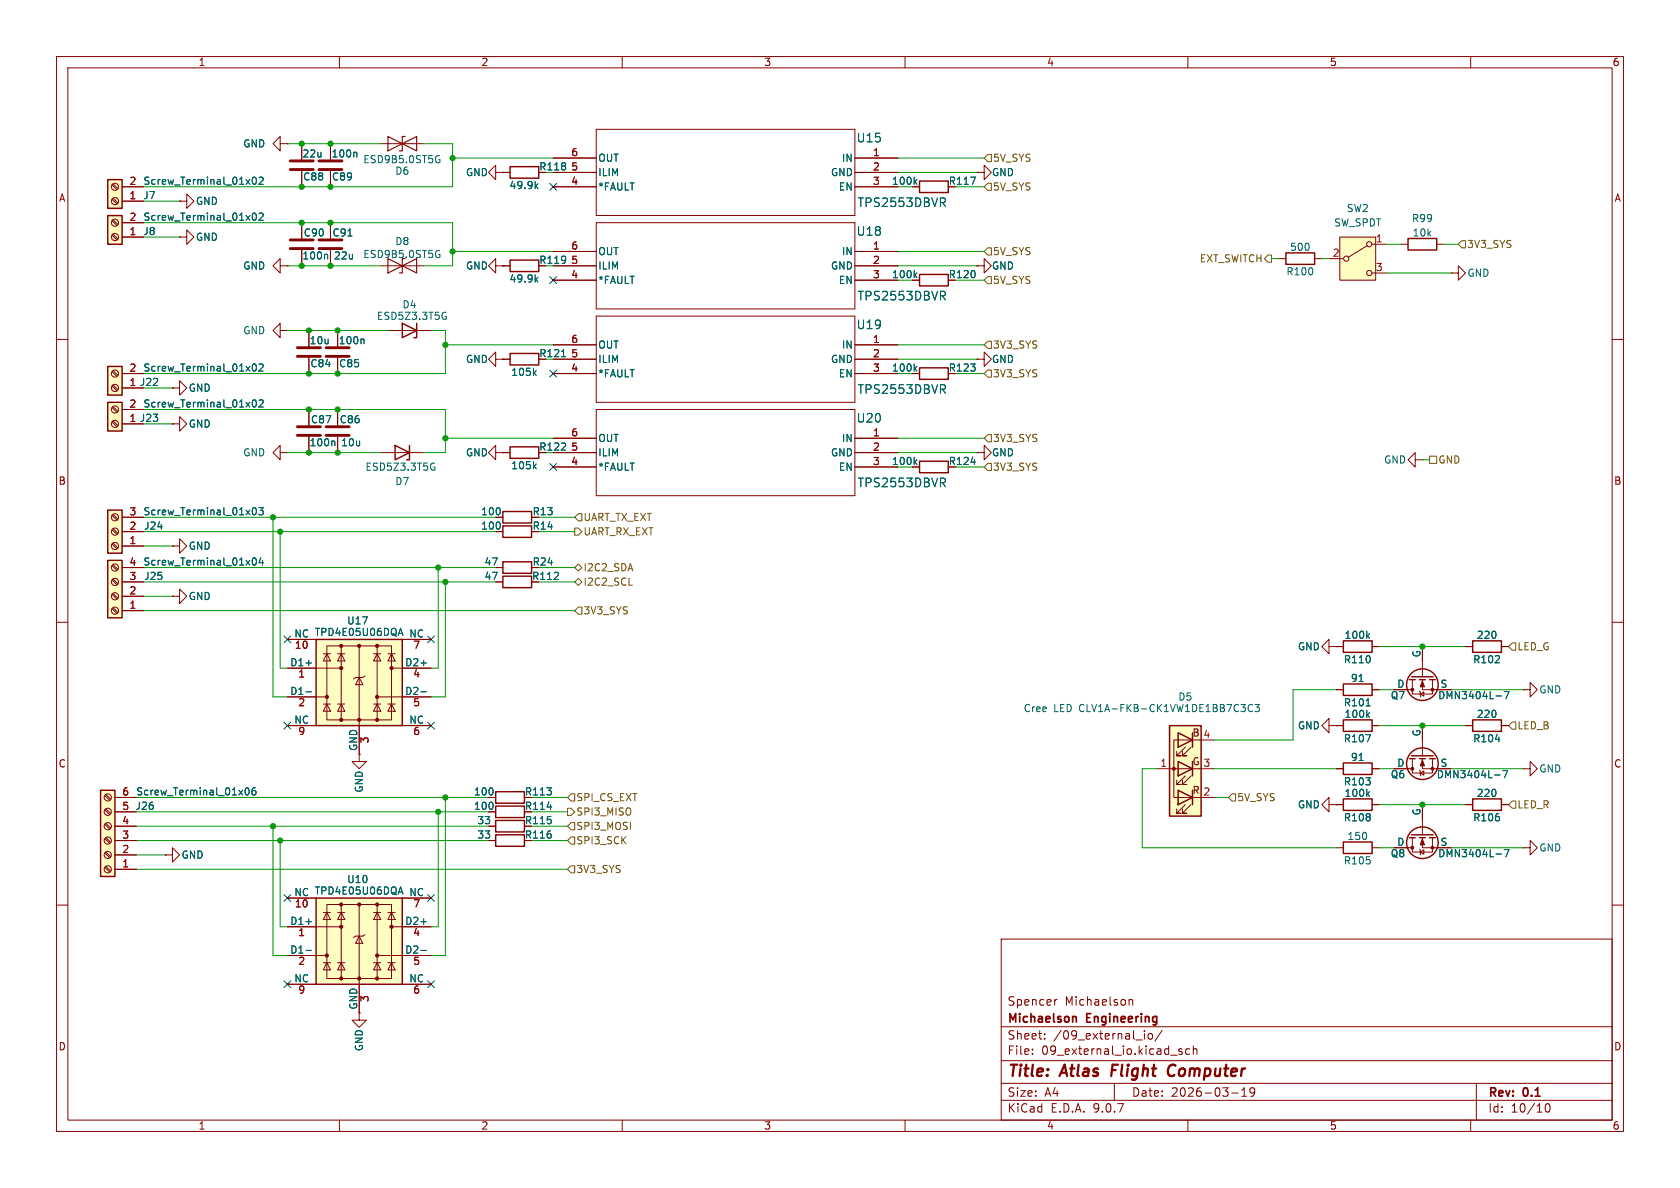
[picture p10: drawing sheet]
<svg xmlns="http://www.w3.org/2000/svg" width="297mm" height="210mm" viewBox="0 0 297 210" stroke-linecap="round" stroke-linejoin="round" font-family="sans-serif">
<g fill="none" stroke="#840000" stroke-width=".18">
<path d="M10 10h277v190h-277zM12 12h273v186h-273zM60 10v2M110 10v2M160 10v2M210 10v2M260 10v2M49.5 25.4v-1.3l-1.2 1.3 1.2 1.3v-1.3h1.3M50.8 25.4h.1M53.3 39.4v2.8M58.4 39.4v2.8M88.9 30.5h1.3"/>
<path d="M53.3 44.2v2.8M58.4 44.2v2.8M161.3 49.5h1.3M10 60h2M30.5 74.9h1.2v-1.2l1.3 1.2-1.3 1.3v-1.3M30.5 74.9h.1M30.5 68.6h1.2v-1.3l1.3 1.3-1.3 1.3v-1.3M30.5 68.6h.1M54.6 72.4v2.8M54.6 77.2v2.8M59.7 72.4v2.8M59.7 77.2v2.8"/>
<path d="M161.3 66h1.3M285 60h2M49.5 80v-1.3l-1.2 1.3 1.2 1.3v-1.3h1.3M50.8 80h.1M67.3 80h7.6M87.6 91.4h1.3M161.3 82.6h1.3M172.7 80h1.3v-1.3l1.3 1.3-1.3 1.3v-1.3M172.7 80h.1M10 110h2M87.6 102.9h1.3M87.6 100.3h1.3"/>
<path d="M285 110h2M10 160h2M177 166h108v32h-108zM186.9 176.7l-.3 .1-.1 .2M199.6 176.8l.2-.1 .4 .1v.9M199.6 176.7v1M285 160h2M60 198v2M110 198v2M160 198v2M177 194.5h108M177 191.5h108"/>
<path d="M177 187.5h108M177 181.5h108M182.5 186.3v.1M182.5 185.5v.1M184.7 183.6v.1M184.7 182.8v.1M197 191.5v3M200.8 183.8h1.2M202.3 182.7v1M203 182.8l.2-.1 .5 .1v.6l-.1 .2-.4 .1-.2-.1zM205.5 182.1l-1.3 2M209 185.5l-.4-.1-.2 .2 .1 .2 .5 .2v.3h-.6"/>
<path d="M210 198v2M210.3 185.5l-.4-.1-.3 .3v.4l.1 .2h.6M211 185.5l.2-.1 .3 .1 .1 .9M211 184.9v1.5M217.7 193.2h1.2M219.5 193.8h.9M219.5 192.7l.5-.4v1.5M221 192.4v.5l.1 .3h.4l.3-.3M221.7 192.4a.99 .99 0 0 1-.3 1.4h-.3M260 198v2M261 191.5v6.5M273.3 195.2l.2-.1a.81 .81 0 0 1 .6 .6 .81 .81 0 0 1-.3 .8l-.1 .1a.81 .81 0 0 1-.4-1.4z"/>
</g>
<path d="M196.7 188.2l-.3 2M207.5 188.2a1.13 1.13 0 0 0-1 .7 1.13 1.13 0 0 0 .2 1.2l.3 .1 .5-.1" fill="none" stroke="#840000" stroke-width=".4"/>
<path d="M189.8 179.7l.4 .1 .1 .1v.8" fill="none" stroke="#840000" stroke-width=".3"/>
<path d="M90.2 29.5h5v2h-5zM162.6 48.5h5v2h-5zM69.8 78.7l2.6 1.3-2.6 1.3zM72.4 78.7v2.6h-.5M162.6 65h5v2.1h-5zM88.9 99.3h5.1v2h-5.1zM88.9 90.4h5.1v2.1h-5.1zM162.6 81.5h5v2.1h-5zM88.9 101.9h5.1v2h-5.1z" fill="none" stroke="#840000" stroke-width=".25"/>
<g fill="none" stroke="#006464" stroke-width=".18">
<path d="M94.7 32.9l.4 .4M95.1 32.5l-.5 .5M57.7 44.9l.2 .2v.7M61.5 41.7h.7M161.7 48.6l.4 .5M162.1 48.2l-.5 .5M59 78l.2 .1v.7M161.7 65.1l.4 .5M162.1 64.8l-.5 .4M76.5 81.9h.3M76.6 82.6h.3v.4l-.4 .1M161.7 81.6l.4 .5"/>
<path d="M162.1 81.3l-.5 .5M171.7 81.7h.7"/>
</g>
<path d="M51.3 43.9h4.1M51.3 42.4h4.1M56.4 43.9h4.1M56.4 42.4h4.1M52.6 77h4M52.6 75.4h4M57.7 77h4M57.7 75.4h4" fill="none" stroke="#840000" stroke-width=".51"/>
<path d="M19 64.8h2.6v5.1h-2.6z" fill="#ffffc2"/>
<path d="M19 64.8h2.6v5.1h-2.6z" fill="none" stroke="#840000" stroke-width=".25"/>
<g fill="none" stroke="#840000" stroke-width=".18">
<path d="M19.8 68.2l.9 .9M19.8 65.7l.9 .8M20 68.1l.9 .8M20 65.5l.9 .9M21.6 68.6h3.8M21.6 66h3.8"/>
<circle cx="20.3" cy="66" r=".63"/>
<circle cx="20.3" cy="68.6" r=".63"/>
</g>
<path d="M44.7 64.5l.2-.2a.68 .68 0 0 1 .4 .7 .68 .68 0 0 1-.4 .6l-.2-.1-.1-.4zM45.8 64.5l.5-.2 .2 .4-.8 .9h.8" fill="none" stroke="#006464" stroke-width=".18"/>
<path d="M19 71.1h2.6v5.1h-2.6z" fill="#ffffc2"/>
<path d="M19 71.1h2.6v5.1h-2.6zM87.6 147.6h5.1v2h-5.1z" fill="none" stroke="#840000" stroke-width=".25"/>
<g fill="none" stroke="#840000" stroke-width=".18">
<path d="M105.4 55.9h45.7v15.2h-45.7zM19.8 74.6l.9 .8M19.8 72.1l.9 .8M20 74.4l.9 .9M20 71.9l.9 .8M21.6 74.9h3.8M21.6 72.4h3.8M97.8 61h7.6M97.8 63.5h7.6M97.8 66h7.6M151.1 61h7.6M151.1 63.5h7.6"/>
<path d="M151.1 66h7.6M30.5 96.5h1.2v-1.2l1.3 1.2-1.3 1.3v-1.3M30.5 96.5h.1M86.4 148.6h1.2"/>
<circle cx="20.3" cy="72.4" r=".63"/>
<circle cx="20.3" cy="74.9" r=".63"/>
</g>
<path d="M44.7 70.8l.2-.1a.68 .68 0 0 1 .4 .6 .68 .68 0 0 1-.4 .7l-.2-.2-.1-.3zM45.8 70.8l.5-.1 .2 .3-.8 1h.8M166.6 68.8l.5 .7M166.8 68l.3 .3v.4l-.3 .1" fill="none" stroke="#006464" stroke-width=".18"/>
<path d="M19 38.1h2.6v5.1h-2.6z" fill="#ffffc2"/>
<path d="M19 38.1h2.6v5.1h-2.6zM90.2 46h5v2h-5zM90.2 79h5v2h-5z" fill="none" stroke="#840000" stroke-width=".25"/>
<g fill="none" stroke="#840000" stroke-width=".18">
<path d="M19.8 39l.9 .9M20 38.9l.9 .8M21.6 39.4h3.8M19.8 41.6l.9 .8M20 41.4l.9 .8M21.6 41.9h3.8M31.7 41.9h1.3v-1.3l1.3 1.3-1.3 1.3v-1.3M31.7 41.9h.1M88.9 47h1.3M87.6 80v-1.3l-1.2 1.3 1.2 1.3v-1.3h1.3M88.9 80h.1M88.9 80h1.3"/>
<circle cx="20.3" cy="39.4" r=".63"/>
<circle cx="20.3" cy="41.9" r=".63"/>
</g>
<path d="M44.8 37.7h.1a.68 .68 0 0 1 .4 .6 .68 .68 0 0 1-.4 .6 .84 .84 0 0 1-.1-1.2zM45.8 37.8l.5-.1 .2 .3-.8 .9h.8M94.7 49.4l.4 .5M95.1 49l-.5 .5M94.4 82.4l.4 .5M94.8 82l-.5 .5" fill="none" stroke="#006464" stroke-width=".18"/>
<path d="M19 31.8h2.6v5h-2.6z" fill="#ffffc2"/>
<g fill="none" stroke="#840000" stroke-width=".25">
<path d="M19 31.8h2.6v5h-2.6zM162.6 32h5v2h-5zM71.1 57.2l2.6 1.2-2.6 1.3zM73.7 57.2v2.5h-.5M227.3 44.7h5.1v2h-5.1zM248.9 42.2h5.1v2h-5.1zM90.2 62.5h5v2h-5zM237.5 113.3h5.1v2h-5.1zM249.6 119.6h3.8M260.3 113.3h5.1v2h-5.1zM87.6 140h5.1v2h-5.1zM237.5 120.9h5.1v2h-5.1z"/>
<path d="M249.2 120.1h1M251 120.1h1M252.7 120.1h1M87.6 142.5h5.1v2h-5.1zM87.6 145h5.1v2.1h-5.1zM237.5 148.8h5.1v2.1h-5.1z"/>
<circle cx="251.5" cy="121" r="2.79"/>
</g>
<g fill="none" stroke="#840000" stroke-width=".18">
<path d="M19.8 35.2l.9 .9M19.8 32.7l.9 .8M20 35.1l.9 .8M20 32.5l.9 .9M21.6 35.6h3.8M21.6 33h3.8M31.7 35.6h1.3v-1.3l1.3 1.3-1.3 1.2v-1.2M31.7 35.6h.1M87.6 30.5v-1.3l-1.2 1.3 1.2 1.3v-1.3h1.3M88.9 30.5h.1M97.8 33h7.6M97.8 27.9h7.6"/>
<path d="M97.8 30.5h7.6M105.4 22.9h45.7v15.2h-45.7zM105.4 39.4h45.7v15.2h-45.7zM151.1 33h7.6M151.1 27.9h7.6M151.1 30.5h7.6M161.3 33h1.3M172.7 30.5h1.3v-1.3l1.3 1.3-1.3 1.3v-1.3M172.7 30.5h.1M49.5 58.4v-1.2l-1.2 1.2 1.2 1.3v-1.3h1.3M49.5 47v-1.3l-1.2 1.3 1.2 1.3v-1.3h1.3M50.8 58.4h.1"/>
<path d="M50.8 47h.1M54.6 58.4v2.8M59.7 58.4v2.8M68.6 58.4h7.6M97.8 44.5h7.6M97.8 47h7.6M97.8 49.5h7.6M151.1 44.5h7.6M151.1 47h7.6M151.1 49.5h7.6M226.1 45.7h1.2M232.4 45.7h1.3"/>
<path d="M247.6 43.2h1.3M254 43.2h1.3M256.5 48.3h1.3v-1.3l1.3 1.3-1.3 1.2v-1.2M256.5 48.3h.1M54.6 63.2v2.8M59.7 63.2v2.8M87.6 63.5v-1.3l-1.2 1.3 1.2 1.3v-1.3h1.3M88.9 63.5h.1M88.9 63.5h1.3M97.8 77.5h7.6M105.4 72.4h45.7v15.2h-45.7zM151.1 77.5h7.6"/>
<path d="M97.8 80h7.6M97.8 82.6h7.6M151.1 80h7.6M151.1 82.6h7.6M250.2 81.3v-1.3l-1.3 1.3 1.3 1.3v-1.3h1.3M251.5 81.3h.1M234.9 114.3v-1.3l-1.2 1.3 1.2 1.3v-1.3h1.3M236.2 114.3h.1M236.2 114.3h1.3M242.6 114.3h1.2M251.5 114.3v5.3M259.1 114.3h1.2"/>
<path d="M265.4 114.3h1.3M63.5 133.4v1.2h1.3l-1.3 1.3-1.3-1.3h1.3M236.2 121.9h1.3M242.6 121.9h1.2M246.4 121.9h3.3M249.7 120.1v2.6h3.5v-2.6M251 122.2l.1 .1v.8l.1 .1M251.1 122.7l.6-.4v.8zM251.5 120.1v1.8h2.5M86.4 141h1.2M86.4 143.5h1.2M86.4 146.1h1.2"/>
<path d="M236.2 149.9h1.3M242.6 149.9h1.2M63.5 179.1v1.2h1.3l-1.3 1.3-1.3-1.3h1.3"/>
<circle cx="20.3" cy="35.6" r=".63"/>
<circle cx="20.3" cy="33" r=".63"/>
</g>
<g fill="none" stroke="#006464" stroke-width=".18">
<path d="M44.8 31.4l.1-.1a.68 .68 0 0 1 .4 .6 .68 .68 0 0 1-.4 .7 .84 .84 0 0 1-.1-1.2zM45.8 31.4l.5-.1 .2 .4-.8 .9h.8M161.7 32.1l.4 .5M162.1 31.7l-.5 .5M166.6 35.8l.5 .7M166.8 35l.3 .3v.3l-.3 .2M171.6 31.3h.8l-.5 1.3M64.2 59.9l.2 .2v.7M78.6 55.2h.3M78.7 55.9h.2v.4l-.3 .2M166.6 52.3l.5 .7M166.8 51.5l.3 .3v.4l-.3 .1"/>
<path d="M94.4 65.9l.4 .5M94.8 65.5l-.5 .5M99.3 63.1h.7M166.6 85.3l.5 .7M166.8 84.5l.3 .3v.4l-.3 .1M241.8 112.4l.3 .4M242.1 112l-.5 .5M240.3 120.5h.7M241.5 124.8h.7M264.5 123h.9M265.9 122.2h.9l-.6 1.3M96.7 142.7h.8"/>
</g>
<path d="M52.6 61.5h4M52.6 63h4M57.7 61.5h4M57.7 63h4" fill="none" stroke="#840000" stroke-width=".51"/>
<g fill="#840000" stroke="#840000" stroke-width=".18">
<path d="M251.5 120.4l.3 1h-.7z"/>
<circle cx="249.7" cy="121.9" r=".25"/>
<circle cx="253.2" cy="121.9" r=".25"/>
</g>
<path d="M55.9 158.8h15.2v15.2h-15.2z" fill="#ffffc2"/>
<g fill="none" stroke="#840000" stroke-width=".18">
<path d="M53.3 25.4v2.8M53.3 30.2v2.8M58.4 25.4v2.8M58.4 30.2v2.8M67.3 25.4h7.6M67.3 47h7.6M87.6 47v-1.3l-1.2 1.3 1.2 1.3v-1.3h1.3M88.9 47h.1M172.7 47h1.3v-1.3l1.3 1.3-1.3 1.3v-1.3M172.7 47h.1M172.7 63.5h1.3v-1.3l1.3 1.3-1.3 1.3v-1.3M172.7 63.5h.1"/>
<path d="M246.4 135.9h3.3M249.7 134.1v2.6h3.5v-2.6M251 136.1l.1 .2v.7l.1 .2M251.1 136.7l.6-.4v.7zM251.5 134.1v1.8h2.5M251.5 128.3v5.3M50.8 158.8h5.1M57.8 159.9h11.4v13.1h-11.4zM60.3 159.9v13.1M63.5 159.9v19.2M66.7 159.9v13.1M71.1 158.8h5.1"/>
<path d="M234.9 142.2v-1.2l-1.2 1.2 1.2 1.3v-1.3h1.3M236.2 142.2h.1M236.2 142.2h1.3M242.6 142.2h1.2M246.4 149.9h3.3M249.7 148.1v2.5h3.5v-2.5M251 150.1l.1 .1v.8l.1 .1M251.1 150.6l.6-.4v.8zM251.5 148.1v1.8h2.5M251.5 142.2v5.4M259.1 142.2h1.2M265.4 142.2h1.3"/>
<path d="M269.2 149.9h1.3v-1.3l1.3 1.3-1.3 1.2v-1.2M269.2 149.9h.1M50.8 163.8h9.5M50.8 168.9h7M50.8 174h5.1M57.1 161.3h1.3M57.1 170.2h1.3M57.8 161.3l.6 1.3h-1.3zM57.8 170.2l.6 1.3h-1.3zM59.7 161.3h1.3M59.7 170.2h1.3M60.3 161.3l.7 1.3h-1.3z"/>
<path d="M60.3 170.2l.7 1.3h-1.3zM63.5 165.5l.6 1.3h-1.2zM64.5 165.2l-.4 .3h-1.2l-.4 .2M66 161.3h1.3M66 170.2h1.3M66.7 161.3l.6 1.3h-1.3zM66.7 170.2l.6 1.3h-1.3zM66.7 168.9h9.5M68.6 161.3h1.2M68.6 170.2h1.2M69.2 161.3l.6 1.3h-1.2zM69.2 170.2l.6 1.3h-1.2z"/>
<path d="M69.2 163.8h7M71.1 174h5.1"/>
</g>
<g fill="none" stroke="#840000" stroke-width=".25">
<path d="M249.2 134.1h1M249.6 133.6h3.8M251 134.1h1M252.7 134.1h1M55.9 158.8h15.2v15.2h-15.2zM237.5 141.2h5.1v2.1h-5.1zM249.2 148.1h1M249.6 147.6h3.8M251 148.1h1M252.7 148.1h1M260.3 141.2h5.1v2.1h-5.1z"/>
<circle cx="251.5" cy="135" r="2.79"/>
<circle cx="251.5" cy="149" r="2.79"/>
</g>
<g fill="#840000" stroke="#840000" stroke-width=".18">
<path d="M251.5 134.4l.3 1h-.7z"/>
<path d="M251.5 148.3l.3 1.1h-.7z"/>
<circle cx="57.8" cy="168.9" r=".28"/>
<circle cx="60.3" cy="159.9" r=".28"/>
<circle cx="60.3" cy="163.8" r=".28"/>
<circle cx="60.3" cy="173" r=".28"/>
<circle cx="63.5" cy="159.9" r=".28"/>
<circle cx="63.5" cy="173" r=".28"/>
<circle cx="66.7" cy="159.9" r=".28"/>
<circle cx="66.7" cy="168.9" r=".28"/>
<circle cx="66.7" cy="173" r=".28"/>
<circle cx="69.2" cy="163.8" r=".28"/>
<circle cx="249.7" cy="135.9" r=".25"/>
<circle cx="253.2" cy="135.9" r=".25"/>
<circle cx="249.7" cy="149.9" r=".25"/>
<circle cx="253.2" cy="149.9" r=".25"/>
</g>
<g fill="none" stroke="#006464" stroke-width=".18">
<path d="M62.9 26.9l.2 .2v.7M77.4 27.5l.3 .1M77.5 28.2h.3v.5l-.4 .1M77.4 44.3h.3M77.5 45h.3v.4l-.4 .1M242.1 139.9l-.5 .5M264.2 137h1M265.7 136.2h.8l-.5 1.3M70.5 157.7h.6M70.8 156.8l.4 1.3M241.8 140.3l.3 .5M264.5 151h.9"/>
<path d="M265.9 150.2h.9l-.6 1.3M54.1 162.9h1M54.1 168h1M74.4 162.9h1M74.4 168h1"/>
</g>
<path d="M51.3 28.4h4.1M51.3 30h4.1M56.4 28.4h4.1M56.4 30h4.1" fill="none" stroke="#840000" stroke-width=".51"/>
<path d="M68.6 24.1l2.5 1.3-2.5 1.3zM71.1 25.4l2.6-1.3v2.6zM71.6 24.1h-.5v2.6h-.5M68.6 45.7l2.5 1.3-2.5 1.3zM71.1 47l2.6-1.3v2.6zM71.6 45.7h-.5v2.6h-.5" fill="none" stroke="#840000" stroke-width=".2"/>
<path d="M206.8 128.3h5.5v16h-5.5z" fill="#ffffc2"/>
<g fill="none" stroke="#840000" stroke-width=".18">
<path d="M204.5 135.9h10.1M209.5 137.2l-1.5 1.5h.8h-.8v-.8M209.5 132.1l-1.5 1.5h.8h-.8v-.8M210.6 137.2l-1.6 1.5h.8h-.8v-.8M210.6 132.1l-1.6 1.5h.8h-.8v-.8M214.6 130.8h-7.1v10.2h7.1M234.9 128.3v-1.3l-1.2 1.3 1.2 1.2v-1.2h1.3M236.2 128.3h.1M236.2 135.9h1.3M236.2 128.3h1.3M242.6 135.9h1.2M242.6 128.3h1.2"/>
<path d="M259.1 128.3h1.2M265.4 128.3h1.3M269.2 121.9h1.3v-1.2l1.3 1.2-1.3 1.3v-1.3M269.2 121.9h.1M269.2 135.9h1.3v-1.3l1.3 1.3-1.3 1.3v-1.3M269.2 135.9h.1M208.3 142.2h.1M209.5 142.2l-1.5 1.6h.8h-.8v-.8M210.6 142.2l-1.6 1.6h.8h-.8v-.8"/>
</g>
<path d="M206.8 128.3h5.5v16h-5.5zM208.3 139.7l2.5 1.3-2.5 1.2zM208.3 134.6l2.5 1.3-2.5 1.3zM208.3 129.5l2.5 1.3-2.5 1.3zM210.8 129.5v2.6M210.8 134.6v2.6M210.8 139.7v2.5M237.5 134.9h5.1v2h-5.1zM237.5 127.3h5.1v2h-5.1zM260.3 127.3h5.1v2h-5.1z" fill="none" stroke="#840000" stroke-width=".25"/>
<circle cx="207.5" cy="135.9" r=".25" fill="#840000" stroke="#840000" stroke-width=".18"/>
<path d="M221.4 124.7a.6 .6 0 0 0-.8 .4 .6 .6 0 0 0 .6 .7l.2-.1M221.9 124.5h.7l-.4 .5 .4 .1v.6l-.2 .1-.5-.1M240.3 134.4h.7M241.5 129.9h.8l-.5 1.2M241.8 126.3l.3 .5M242.1 126l-.5 .5M264.4 130.7h.8" fill="none" stroke="#006464" stroke-width=".18"/>
<path d="M236.9 41.9h6.3v7.6h-6.3z" fill="#ffffc2"/>
<g fill="none" stroke="#840000" stroke-width=".18">
<path d="M234.9 45.7h2.6M236.9 41.9h6.3v7.6h-6.3zM241.7 43.4l-3.3 2.1M242.6 43.2h2.5M242.6 48.3h2.5"/>
<circle cx="238" cy="45.7" r=".46"/>
<circle cx="242.1" cy="43.2" r=".46"/>
<circle cx="242.1" cy="48.3" r=".46"/>
</g>
<path d="M17.8 139.7h2.5v15.2h-2.5z" fill="#ffffc2"/>
<path d="M17.8 139.7h2.5v15.2h-2.5z" fill="none" stroke="#840000" stroke-width=".25"/>
<g fill="none" stroke="#840000" stroke-width=".18">
<path d="M18.5 153.3l.9 .9M18.5 150.8l.9 .8M18.5 148.3l.9 .8M18.5 145.7l.9 .9M18.5 143.2l.9 .8M18.5 140.6l.9 .9M18.7 153.2l.9 .8M18.7 150.6l.9 .9M18.7 148.1l.9 .8M18.7 145.5l.9 .9M18.7 143l.9 .8M18.7 140.5l.9 .8"/>
<path d="M20.3 153.7h3.8M20.3 151.1h3.8M20.3 148.6h3.8M20.3 146.1h3.8M20.3 143.5h3.8M20.3 141h3.8M29.2 151.1h1.3v-1.2l1.2 1.2-1.2 1.3v-1.3M29.2 151.1h.1"/>
<circle cx="19" cy="153.7" r=".63"/>
<circle cx="19" cy="151.1" r=".63"/>
<circle cx="19" cy="143.5" r=".63"/>
<circle cx="19" cy="141" r=".63"/>
<circle cx="19" cy="148.6" r=".63"/>
<circle cx="19" cy="146" r=".63"/>
</g>
<path d="M43.4 139.4l.2-.1a.68 .68 0 0 1 .5 .6 .68 .68 0 0 1-.5 .6l-.2-.1-.1-.4zM45.1 139.3h-.3a.86 .86 0 0 0 0 1.2l.4-.1 .1-.4-.3-.3h-.2l-.3 .3" fill="none" stroke="#006464" stroke-width=".18"/>
<path d="M55.9 113h15.2v15.3h-15.2z" fill="#ffffc2"/>
<g fill="none" stroke="#840000" stroke-width=".18">
<path d="M50.8 118.1h9.5M50.8 113h5.1M57.1 115.6h1.3M57.8 114.2h11.4v13.1h-11.4zM57.8 115.6l.6 1.2h-1.3zM59.7 115.6h1.3M60.3 115.6l.7 1.2h-1.3zM60.3 114.2v13.1M63.5 119.8l.6 1.2h-1.2zM63.5 114.2v19.2M64.5 119.5l-.4 .3h-1.2l-.4 .2M66 115.6h1.3"/>
<path d="M66.7 115.6l.6 1.2h-1.3zM66.7 114.2v13.1M68.6 115.6h1.2M69.2 115.6l.6 1.2h-1.2zM69.2 118.1h7M71.1 113h5.1M50.8 123.2h7M50.8 128.3h5.1M57.1 124.5h1.3M57.8 124.5l.6 1.2h-1.3zM59.7 124.5h1.3M60.3 124.5l.7 1.2h-1.3z"/>
<path d="M66 124.5h1.3M66.7 124.5l.6 1.2h-1.3zM66.7 123.2h9.5M68.6 124.5h1.2M69.2 124.5l.6 1.2h-1.2zM71.1 128.3h5.1"/>
</g>
<path d="M55.9 113h15.2v15.3h-15.2z" fill="none" stroke="#840000" stroke-width=".25"/>
<g fill="#840000" stroke="#840000" stroke-width=".18">
<circle cx="57.8" cy="123.2" r=".28"/>
<circle cx="60.3" cy="114.2" r=".28"/>
<circle cx="60.3" cy="118.1" r=".28"/>
<circle cx="60.3" cy="127.3" r=".28"/>
<circle cx="63.5" cy="114.2" r=".28"/>
<circle cx="63.5" cy="127.3" r=".28"/>
<circle cx="66.7" cy="114.2" r=".28"/>
<circle cx="66.7" cy="123.2" r=".28"/>
<circle cx="66.7" cy="127.3" r=".28"/>
<circle cx="69.2" cy="118.1" r=".28"/>
</g>
<path d="M54.1 117.2h1M70.5 112h.6M70.8 111.1l.4 1.2M74.4 117.2h1M54.1 122.3h1M74.4 122.3h1" fill="none" stroke="#006464" stroke-width=".18"/>
<path d="M19 99.1h2.6v10.1h-2.6z" fill="#ffffc2"/>
<path d="M19 99.1h2.6v10.1h-2.6z" fill="none" stroke="#840000" stroke-width=".25"/>
<g fill="none" stroke="#840000" stroke-width=".18">
<path d="M19.8 100l.9 .8M20 99.8l.9 .9M19.8 107.6l.9 .9M19.8 105.1l.9 .8M19.8 102.5l.9 .9M20 107.4l.9 .9M20 104.9l.9 .8M20 102.4l.9 .8M21.6 108h3.8M21.6 105.4h3.8M21.6 102.9h3.8M21.6 100.3h3.8"/>
<path d="M30.5 105.4h1.2v-1.3l1.3 1.3-1.3 1.3v-1.3M30.5 105.4h.1"/>
<circle cx="20.3" cy="102.9" r=".63"/>
<circle cx="20.3" cy="107.9" r=".63"/>
<circle cx="20.3" cy="105.4" r=".63"/>
<circle cx="20.3" cy="100.3" r=".63"/>
</g>
<path d="M44.7 98.7l.2-.1a.68 .68 0 0 1 .4 .7 .68 .68 0 0 1-.4 .6l-.2-.1-.1-.4zM46.1 98.6l-.3 .9h.8M46.4 99v.9" fill="none" stroke="#006464" stroke-width=".18"/>
<path d="M19 90.2h2.6v7.6h-2.6z" fill="#ffffc2"/>
<path d="M19 90.2h2.6v7.6h-2.6zM88.9 93h5.1v2h-5.1z" fill="none" stroke="#840000" stroke-width=".25"/>
<g fill="none" stroke="#840000" stroke-width=".18">
<path d="M21.6 39.4h3.8M21.6 35.6h3.8M21.6 33h3.8M31.7 35.6h.1M50.8 25.4h.1M53.3 25.4v2.8M53.3 30.2v2.8M53.3 39.4v2.8M58.4 25.4v2.8M58.4 30.2v2.8M58.4 39.4v2.8M88.9 30.5h.1"/>
<path d="M88.9 30.5h1.3M97.8 33h7.6M97.8 27.9h7.6M97.8 30.5h7.6M151.1 33h7.6M151.1 27.9h7.6M151.1 30.5h7.6M161.3 33h1.3M172.7 30.5h.1M21.6 41.9h3.8M31.7 41.9h.1M50.8 47h.1"/>
<path d="M53.3 44.2v2.8M54.6 58.4v2.8M58.4 44.2v2.8M59.7 58.4v2.8M88.9 47h.1M88.9 47h1.3M97.8 49.5h7.6M97.8 44.5h7.6M97.8 47h7.6M151.1 49.5h7.6M151.1 44.5h7.6M151.1 47h7.6"/>
<path d="M161.3 49.5h1.3M172.7 47h.1M21.6 68.6h3.8M21.6 66h3.8M21.6 74.9h3.8M21.6 72.4h3.8M30.5 74.9h.1M30.5 68.6h.1M54.6 63.2v2.8M54.6 72.4v2.8M54.6 77.2v2.8M59.7 63.2v2.8"/>
<path d="M59.7 72.4v2.8M59.7 77.2v2.8M88.9 63.5h.1M88.9 63.5h1.3M97.8 66h7.6M97.8 61h7.6M97.8 63.5h7.6M97.8 77.5h7.6M151.1 66h7.6M151.1 61h7.6M151.1 63.5h7.6M151.1 77.5h7.6"/>
<path d="M161.3 66h1.3M172.7 63.5h.1M19.8 96.2l.9 .8M19.8 93.6l.9 .9M19.8 91.1l.9 .8M20 96l.9 .9M20 93.5l.9 .8M20 90.9l.9 .9M21.6 96.5h3.8M21.6 94h3.8M21.6 91.4h3.8M30.5 96.5h.1"/>
<path d="M87.6 94h1.3M87.6 91.4h1.3M88.9 80h.1M88.9 80h1.3M97.8 80h7.6M97.8 82.6h7.6M151.1 80h7.6M151.1 82.6h7.6M161.3 82.6h1.3M172.7 80h.1M21.6 108h3.8M21.6 105.4h3.8"/>
<path d="M21.6 102.9h3.8M21.6 100.3h3.8M30.5 105.4h.1M50.8 113h5.1M50.8 118.1h5.1M71.1 113h5.1M71.1 118.1h5.1M87.6 102.9h1.3M87.6 100.3h1.3M236.2 114.3h.1M236.2 114.3h1.3M242.6 114.3h1.2"/>
<path d="M251.5 114.3v2.5M259.1 114.3h1.2M265.4 114.3h1.3M50.8 128.3h5.1M50.8 123.2h5.1M63.5 128.3v5.1M71.1 128.3h5.1M71.1 123.2h5.1M236.2 128.3h.1M236.2 135.9h1.3M236.2 128.3h1.3M236.2 121.9h1.3"/>
<path d="M242.6 135.9h1.2M242.6 128.3h1.2M242.6 121.9h1.2M246.4 135.9h2.5M246.4 121.9h2.5M251.5 128.3v2.5M259.1 128.3h1.2M265.4 128.3h1.3M20.3 153.7h3.8M20.3 151.1h3.8M20.3 148.6h3.8M20.3 146.1h3.8"/>
<path d="M20.3 143.5h3.8M20.3 141h3.8M29.2 151.1h.1M50.8 158.8h5.1M71.1 158.8h5.1M86.4 148.6h1.2M86.4 146.1h1.2M86.4 143.5h1.2M86.4 141h1.2M236.2 142.2h.1M236.2 142.2h1.3M242.6 142.2h1.2"/>
<path d="M246.4 149.9h2.5M251.5 142.2v2.6M259.1 142.2h1.2M265.4 142.2h1.3M50.8 163.8h5.1M50.8 168.9h5.1M50.8 174h5.1M63.5 174v5.1M71.1 163.8h5.1M71.1 168.9h5.1M71.1 174h5.1"/>
<circle cx="20.3" cy="94" r=".63"/>
<circle cx="20.3" cy="91.4" r=".63"/>
<circle cx="20.3" cy="96.5" r=".63"/>
</g>
<g fill="none" stroke="#006464" stroke-width=".18">
<path d="M44.8 31.4l.1-.1a.68 .68 0 0 1 .4 .6 .68 .68 0 0 1-.4 .7 .84 .84 0 0 1-.1-1.2zM44.8 37.7h.1a.68 .68 0 0 1 .4 .6 .68 .68 0 0 1-.4 .6 .84 .84 0 0 1-.1-1.2zM45.8 31.4l.5-.1 .2 .4-.8 .9h.8M45.8 37.8l.5-.1 .2 .3-.8 .9h.8M62.9 26.9l.2 .2v.7M94.7 32.9l.4 .4M95.1 32.5l-.5 .5M161.7 32.1l.4 .5M162.1 31.7l-.5 .5M166.6 35.8l.5 .7M166.8 35l.3 .3v.3l-.3 .2M171.6 31.3h.8l-.5 1.3"/>
<path d="M57.7 44.9l.2 .2v.7M61.5 41.7h.7M64.2 59.9l.2 .2v.7M94.7 49.4l.4 .5M95.1 49l-.5 .5M161.7 48.6l.4 .5M162.1 48.2l-.5 .5M166.6 52.3l.5 .7M166.8 51.5l.3 .3v.4l-.3 .1M44.7 64.5l.2-.2a.68 .68 0 0 1 .4 .7 .68 .68 0 0 1-.4 .6l-.2-.1-.1-.4zM44.7 70.8l.2-.1a.68 .68 0 0 1 .4 .6 .68 .68 0 0 1-.4 .7l-.2-.2-.1-.3zM45.8 64.5l.5-.2 .2 .4-.8 .9h.8"/>
<path d="M45.8 70.8l.5-.1 .2 .3-.8 1h.8M59 78l.2 .1v.7M94.4 65.9l.4 .5M94.8 65.5l-.5 .5M99.3 63.1h.7M161.7 65.1l.4 .5M162.1 64.8l-.5 .4M166.6 68.8l.5 .7M166.8 68l.3 .3v.4l-.3 .1M44.7 89.9l.2-.2a.68 .68 0 0 1 .4 .7 .68 .68 0 0 1-.4 .6l-.2-.1-.1-.4zM44.7 98.7l.2-.1a.68 .68 0 0 1 .4 .7 .68 .68 0 0 1-.4 .6l-.2-.1-.1-.4zM45.7 89.7h.8l-.4 .5 .4 .1v.6l-.2 .1-.6-.1"/>
<path d="M46.1 98.6l-.3 .9h.8M46.4 99v.9M94.4 82.4l.4 .5M94.8 82l-.5 .5M161.7 81.6l.4 .5M162.1 81.3l-.5 .5M166.6 85.3l.5 .7M166.8 84.5l.3 .3v.4l-.3 .1M171.7 81.7h.7M54.1 117.2h1M70.5 112h.6M70.8 111.1l.4 1.2"/>
<path d="M74.4 117.2h1M241.8 112.4l.3 .4M242.1 112l-.5 .5M43.4 139.4l.2-.1a.68 .68 0 0 1 .5 .6 .68 .68 0 0 1-.5 .6l-.2-.1-.1-.4zM45.1 139.3h-.3a.86 .86 0 0 0 0 1.2l.4-.1 .1-.4-.3-.3h-.2l-.3 .3M54.1 122.3h1M74.4 122.3h1M240.3 134.4h.7M240.3 120.5h.7M241.5 129.9h.8l-.5 1.2M241.5 124.8h.7M241.8 126.3l.3 .5"/>
<path d="M242.1 139.9l-.5 .5M242.1 126l-.5 .5M264.2 137h1M264.4 130.7h.8M264.5 123h.9M265.7 136.2h.8l-.5 1.3M265.9 122.2h.9l-.6 1.3M70.5 157.7h.6M70.8 156.8l.4 1.3M96.7 142.7h.8M241.8 140.3l.3 .5M264.5 151h.9"/>
<path d="M265.9 150.2h.9l-.6 1.3M54.1 162.9h1M54.1 168h1M74.4 162.9h1M74.4 168h1"/>
</g>
<g fill="none" stroke="#725600" stroke-width=".18">
<path d="M174.6 27.3h.7v1.3h-.7l-.6-.7zM174.6 32.4h.7v1.3h-.7l-.6-.7zM174.6 43.8h.7v1.3h-.7l-.6-.6zM174.6 48.9h.7v1.3h-.7l-.6-.7zM224.2 45.1h.6v1.3h-.6l-.7-.7zM257.8 43.2l.6-.7h.7v1.3h-.7zM174.6 76.8h.7v1.3h-.7l-.6-.6zM174.6 60.3h.7v1.3h-.7l-.6-.6zM174.6 65.4h.7v1.3h-.7l-.6-.7zM101.6 93.3h.6l.7 .7-.7 .6h-.6zM102.2 90.8h.7v1.3h-.7l-.6-.7zM174.6 81.9h.7v1.3h-.7l-.6-.6z"/>
<path d="M252.7 80.6h1.3v1.3h-1.3zM101.6 100.3l.6-.6 .7 .6-.7 .7zM101.6 102.9l.6-.7 .7 .7-.7 .6zM102.2 107.3h.7v1.3h-.7l-.6-.6zM111.2 103.4h.6M267.3 113.7h.7v1.2h-.7l-.6-.6zM267.3 127.6h.7v1.3h-.7l-.6-.6zM100.3 142.9h.7l.6 .6-.6 .6h-.7zM100.3 146.1l.7-.7h.6v1.3h-.6zM100.3 141l.7-.7h.6v1.3h-.6zM101 153h.6v1.3h-.6l-.7-.6zM101 148h.6v1.2h-.6l-.7-.6z"/>
<path d="M217.8 140.3h.6v1.3h-.6l-.6-.6zM267.3 141.6h.7v1.3h-.7l-.6-.7z"/>
</g>
<g fill="none" stroke="#009600" stroke-width=".18">
<path d="M25.4 39.4h54.6v7.6h-5.1M25.4 35.6h6.3M50.8 25.4h16.5M74.9 25.4h5.1v7.6h-54.6M80 27.9h17.8M158.7 27.9h15.3M158.7 30.5h14M168.9 33h5.1M25.4 41.9h6.3M50.8 47h16.5M50.8 58.4h17.8M76.2 58.4h2.5v7.6h-53.3"/>
<path d="M80 44.5h17.8M158.7 47h14M158.7 44.5h15.3M168.9 49.5h5.1M224.8 45.7h1.3M233.7 45.7h1.2M245.1 43.2h2.5M245.1 48.3h11.4M255.3 43.2h2.5M25.4 72.4h53.3v7.6h-3.8M25.4 74.9h5.1M25.4 68.6h5.1"/>
<path d="M78.7 61h19.1M78.7 77.5h19.1M158.7 63.5h14M158.7 61h15.3M158.7 77.5h15.3M168.9 66h5.1M25.4 94h62.2M25.4 96.5h5.1M25.4 91.4h62.2M48.3 91.4v31.8h2.5M49.5 94v24.1h1.3M50.8 80h16.5"/>
<path d="M95.2 94h6.4M95.2 91.4h6.4M158.7 80h14M168.9 82.6h5.1M251.5 81.3h1.2M25.4 100.3h62.2M25.4 102.9h62.2M25.4 108h76.2M25.4 105.4h5.1M77.5 100.3v17.8h-1.3M78.7 102.9v20.3h-2.5M95.2 100.3h6.4"/>
<path d="M95.2 102.9h6.4M243.8 114.3h15.3M204.5 135.9h-2.6v14h34.3M214.6 135.9h21.6M236.2 121.9h-7.6v8.9h-14M243.8 135.9h2.6M243.8 121.9h2.6M243.8 128.3h15.3M256.5 135.9h12.7M256.5 121.9h12.7M24.1 141h62.3M24.1 143.5h62.3"/>
<path d="M24.1 151.1h5.1M24.1 146.1h62.3M24.1 148.6h62.3M24.1 153.7h76.2M48.3 146.1v22.8h2.5M49.5 148.6v15.2h1.3M77.5 143.5v20.3h-1.3M78.7 141v27.9h-2.5M94 141h6.3M94 143.5h6.3M94 146.1h6.3M94 148.6h6.3"/>
<path d="M214.6 141h2.6M243.8 149.9h2.6M243.8 142.2h15.3M256.5 149.9h12.7"/>
</g>
<g fill="none" stroke="#000084" stroke-width=".18">
<path d="M97.2 32.4l1.2 1.2M98.4 32.4l-1.2 1.2M97.2 48.9l1.2 1.2M98.4 48.9l-1.2 1.2M97.2 65.4l1.2 1.2M98.4 65.4l-1.2 1.2M97.2 81.9l1.2 1.3M98.4 81.9l-1.2 1.3M50.2 112.4l1.2 1.2M51.4 112.4l-1.2 1.2M75.6 112.4l1.2 1.2M76.8 112.4l-1.2 1.2"/>
<path d="M50.2 127.7l1.2 1.2M51.4 127.7l-1.2 1.2M75.6 127.7l1.2 1.2M76.8 127.7l-1.2 1.2M50.2 158.1l1.2 1.3M51.4 158.1l-1.2 1.3M75.6 158.1l1.2 1.3M76.8 158.1l-1.2 1.3M50.2 173.4l1.2 1.2M51.4 173.4l-1.2 1.2M75.6 173.4l1.2 1.2M76.8 173.4l-1.2 1.2"/>
</g>
<g fill="#009600" stroke="#009600" stroke-width=".18">
<circle cx="54.6" cy="72.4" r=".46"/>
<circle cx="54.6" cy="66" r=".46"/>
<circle cx="54.6" cy="80" r=".46"/>
<circle cx="78.7" cy="77.5" r=".46"/>
<circle cx="59.7" cy="80" r=".46"/>
<circle cx="48.3" cy="91.4" r=".46"/>
<circle cx="78.7" cy="141" r=".46"/>
<circle cx="77.5" cy="143.5" r=".46"/>
<circle cx="49.5" cy="94" r=".46"/>
<circle cx="49.5" cy="148.6" r=".46"/>
<circle cx="48.3" cy="146.1" r=".46"/>
<circle cx="78.7" cy="102.9" r=".46"/>
<circle cx="58.4" cy="25.4" r=".46"/>
<circle cx="53.3" cy="25.4" r=".46"/>
<circle cx="58.4" cy="47" r=".46"/>
<circle cx="53.3" cy="33" r=".46"/>
<circle cx="53.3" cy="39.4" r=".46"/>
<circle cx="54.6" cy="58.4" r=".46"/>
<circle cx="53.3" cy="47" r=".46"/>
<circle cx="59.7" cy="66" r=".46"/>
<circle cx="59.7" cy="58.4" r=".46"/>
<circle cx="59.7" cy="72.4" r=".46"/>
<circle cx="58.4" cy="33" r=".46"/>
<circle cx="78.7" cy="61" r=".46"/>
<circle cx="80" cy="44.5" r=".46"/>
<circle cx="80" cy="27.9" r=".46"/>
<circle cx="58.4" cy="39.4" r=".46"/>
<circle cx="251.5" cy="142.2" r=".46"/>
<circle cx="77.5" cy="100.3" r=".46"/>
<circle cx="251.5" cy="128.3" r=".46"/>
<circle cx="251.5" cy="114.3" r=".46"/>
</g>
<g font-size="2.8" fill="#840000">
<text x="178" y="190.9">Title:</text>
<text x="187.7" y="190.9">Atlas</text>
<text x="197.3" y="190.9">Flight</text>
<text x="208.1" y="190.9">Computer</text>
</g>
<g font-size="2.1" fill="#006464">
<text x="151.3" y="25.4">U15</text>
<text x="151.3" y="41.9">U18</text>
<text x="151.5" y="36.8">TPS2553DBVR</text>
<text x="151.5" y="53.3">TPS2553DBVR</text>
<text x="151.3" y="58.4">U19</text>
<text x="151.5" y="69.8">TPS2553DBVR</text>
<text x="151.3" y="74.9">U20</text>
<text x="151.5" y="86.3">TPS2553DBVR</text>
</g>
<g font-size="2.1" fill="#840000">
<text x="178" y="178">Spencer</text>
<text x="188.2" y="178">Michaelson</text>
<text x="178" y="184">Sheet:</text>
<text x="178" y="181.2">Michaelson</text>
<text x="186.2" y="184">/09_external_io/</text>
<text x="192.2" y="181.2">Engineering</text>
<text x="178" y="186.7">File:</text>
<text x="184.1" y="186.7">09_external_io.kicad_sch</text>
<text x="178" y="196.9">KiCad</text>
<text x="178" y="194.1">Size:</text>
<text x="184.7" y="194.1">A4</text>
<text x="185.7" y="196.9">E.D.A.</text>
<text x="193.3" y="196.9">9.0.7</text>
<text x="200" y="194.1">Date:</text>
<text x="207" y="194.1">2026-03-19</text>
<text x="263" y="194.3">Rev:</text>
<text x="263" y="196.9">Id:</text>
<text x="267.1" y="196.9">10/10</text>
<text x="269.4" y="194.3">0.1</text>
</g>
<g font-size="1.8" fill="#840000">
<text x="35" y="11.9">1</text>
<text x="85" y="11.9">2</text>
<text x="135" y="11.9">3</text>
<text x="185" y="11.9">4</text>
<text x="235" y="11.9">5</text>
<text x="285" y="11.9">6</text>
<text x="10.3" y="35.9">A</text>
<text x="95.2" y="30.3">R118</text>
<text x="167.6" y="32.9">R117</text>
<text x="285.3" y="35.9">A</text>
<text x="95.2" y="46.8">R119</text>
<text x="167.6" y="49.4">R120</text>
<text x="95.2" y="63.3">R121</text>
<text x="167.6" y="65.9">R123</text>
<text x="95.2" y="79.9">R122</text>
<text x="167.6" y="82.4">R124</text>
<text x="10.3" y="85.9">B</text>
<text x="285.3" y="85.9">B</text>
<text x="94.1" y="91.3">R13</text>
<text x="94.1" y="93.8">R14</text>
<text x="94.1" y="100.2">R24</text>
<text x="94" y="102.7">R112</text>
<text x="254.2" y="123.8">DMN3404L-7</text>
<text x="210.7" y="130.4">B</text>
<text x="10.3" y="135.9">C</text>
<text x="63.2" y="132.8" transform="rotate(-90 63.2 132.8)">GND</text>
<text x="210.7" y="135.5">G</text>
<text x="253.9" y="137.8">DMN3404L-7</text>
<text x="285.3" y="135.9">C</text>
<text x="92.7" y="140.8">R113</text>
<text x="92.7" y="143.4">R114</text>
<text x="210.7" y="140.6">R</text>
<text x="92.7" y="148.4">R116</text>
<text x="92.7" y="145.9">R115</text>
<text x="254.2" y="151.7">DMN3404L-7</text>
<text x="10.3" y="185.9">D</text>
<text x="285.3" y="185.9">D</text>
<text x="35" y="199.9">1</text>
<text x="85" y="199.9">2</text>
<text x="135" y="199.9">3</text>
<text x="185" y="199.9">4</text>
<text x="235" y="199.9">5</text>
<text x="285" y="199.9">6</text>
</g>
<g font-size="1.8" fill="#006464">
<text x="42.9" y="26.3">GND</text>
<text x="53.4" y="28">22u</text>
<text x="58.5" y="28">100n</text>
<text x="64.1" y="29.1">ESD9B5.0ST5G</text>
<text x="105.7" y="28.8">OUT</text>
<text x="148.7" y="28.8">IN</text>
<text x="25.2" y="35.4">J7</text>
<text x="25.3" y="32.9">Screw_Terminal_01x02</text>
<text x="53.5" y="32.1">C88</text>
<text x="58.6" y="32.1">C89</text>
<text x="69.8" y="31.1">D6</text>
<text x="82.3" y="31.3">GND</text>
<text x="90" y="33.6">49.9k</text>
<text x="105.7" y="31.3">ILIM</text>
<text x="105.7" y="33.9">*FAULT</text>
<text x="146.8" y="31.3">GND</text>
<text x="148.2" y="33.9">EN</text>
<text x="157.6" y="32.9">100k</text>
<text x="175.3" y="31.3">GND</text>
<text x="25.2" y="41.8">J8</text>
<text x="25.3" y="39.2">Screw_Terminal_01x02</text>
<text x="34.5" y="36.4">GND</text>
<text x="235.8" y="40.2">SW_SPDT</text>
<text x="238" y="37.7">SW2</text>
<text x="249.5" y="39.5">R99</text>
<text x="34.5" y="42.8">GND</text>
<text x="42.9" y="47.9">GND</text>
<text x="53.3" y="46.1">100n</text>
<text x="53.6" y="42">C90</text>
<text x="58.7" y="42">C91</text>
<text x="58.9" y="46.1">22u</text>
<text x="64.1" y="45.8">ESD9B5.0ST5G</text>
<text x="69.8" y="43.5">D8</text>
<text x="82.3" y="47.9">GND</text>
<text x="105.7" y="45.3">OUT</text>
<text x="105.7" y="47.9">ILIM</text>
<text x="146.8" y="47.9">GND</text>
<text x="148.7" y="45.3">IN</text>
<text x="175.3" y="47.9">GND</text>
<text x="228" y="44.6">500</text>
<text x="249.6" y="42">10k</text>
<text x="90" y="50.1">49.9k</text>
<text x="105.7" y="50.4">*FAULT</text>
<text x="148.2" y="50.4">EN</text>
<text x="157.6" y="49.4">100k</text>
<text x="227.3" y="48.9">R100</text>
<text x="259.3" y="49.1">GND</text>
<text x="42.9" y="59.3">GND</text>
<text x="66.5" y="56.7">ESD5Z3.3T5G</text>
<text x="71" y="54.7">D4</text>
<text x="25.3" y="65.9">Screw_Terminal_01x02</text>
<text x="54.6" y="61.1">10u</text>
<text x="54.8" y="65.1">C84</text>
<text x="59.8" y="61.1">100n</text>
<text x="59.9" y="65.1">C85</text>
<text x="82.3" y="64.4">GND</text>
<text x="105.7" y="61.8">OUT</text>
<text x="105.7" y="64.4">ILIM</text>
<text x="146.8" y="64.4">GND</text>
<text x="148.7" y="61.8">IN</text>
<text x="157.6" y="65.9">100k</text>
<text x="175.3" y="64.4">GND</text>
<text x="33.3" y="69.4">GND</text>
<text x="90.3" y="66.6">105k</text>
<text x="105.7" y="66.9">*FAULT</text>
<text x="148.2" y="66.9">EN</text>
<text x="25.3" y="72.2">Screw_Terminal_01x02</text>
<text x="33.3" y="75.8">GND</text>
<text x="54.9" y="75">C87</text>
<text x="60" y="75">C86</text>
<text x="42.9" y="80.9">GND</text>
<text x="54.6" y="79.1">100n</text>
<text x="60.2" y="79.1">10u</text>
<text x="64.5" y="83.4">ESD5Z3.3T5G</text>
<text x="82.3" y="80.9">GND</text>
<text x="90.3" y="83.2">105k</text>
<text x="105.7" y="78.3">OUT</text>
<text x="105.7" y="80.9">ILIM</text>
<text x="105.7" y="83.4">*FAULT</text>
<text x="146.8" y="80.9">GND</text>
<text x="148.2" y="83.4">EN</text>
<text x="148.7" y="78.3">IN</text>
<text x="157.6" y="82.4">100k</text>
<text x="175.3" y="80.9">GND</text>
<text x="244.6" y="82.1">GND</text>
<text x="69.8" y="86">D7</text>
<text x="25.3" y="91.3">Screw_Terminal_01x03</text>
<text x="25.4" y="93.8">J24</text>
<text x="85" y="91.3">100</text>
<text x="85" y="93.8">100</text>
<text x="25.3" y="100.2">Screw_Terminal_01x04</text>
<text x="33.3" y="97.4">GND</text>
<text x="85.6" y="100.2">47</text>
<text x="25.4" y="102.7">J25</text>
<text x="33.3" y="106.3">GND</text>
<text x="85.6" y="102.7">47</text>
<text x="51.9" y="112.8">NC TPD4E05U06DQA</text>
<text x="61.3" y="110.6">U17</text>
<text x="72.3" y="112.8">NC</text>
<text x="237.6" y="113.1">100k</text>
<text x="261" y="113.1">220</text>
<text x="51.2" y="117.9">D1+</text>
<text x="71.5" y="117.9">D2+</text>
<text x="229.4" y="115.2">GND</text>
<text x="237.5" y="117.4">R110</text>
<text x="251.2" y="116.3" transform="rotate(-90 251.2 116.3)">G</text>
<text x="260.3" y="117.4">R102</text>
<text x="51.2" y="122.9">D1-</text>
<text x="71.5" y="122.9">D2-</text>
<text x="208.2" y="124.1">D5</text>
<text x="237.5" y="125.1">R101</text>
<text x="238.7" y="120.8">91</text>
<text x="245.8" y="123.8">Q7</text>
<text x="246.9" y="121.7">D</text>
<text x="254.6" y="121.7">S</text>
<text x="272" y="122.8">GND</text>
<text x="51.9" y="128">NC</text>
<text x="72.3" y="128">NC</text>
<text x="180.9" y="126.1">Cree</text>
<text x="186.3" y="126.1">LED CLV1A-FKB-CK1VW1DE1BB7C3C3</text>
<text x="229.4" y="129.1">GND</text>
<text x="237.5" y="131.4">R107</text>
<text x="237.6" y="127.1">100k</text>
<text x="251.2" y="130.3" transform="rotate(-90 251.2 130.3)">G</text>
<text x="260.3" y="131.4">R104</text>
<text x="261" y="127.1">220</text>
<text x="238.7" y="134.7">91</text>
<text x="245.8" y="137.8">Q6</text>
<text x="246.9" y="135.6">D</text>
<text x="254.6" y="135.6">S</text>
<text x="272" y="136.8">GND</text>
<text x="23.9" y="143.4">J26</text>
<text x="24" y="140.8">Screw_Terminal_01x06</text>
<text x="64.4" y="140.2" transform="rotate(-90 64.4 140.2)">GND</text>
<text x="83.7" y="140.8">100</text>
<text x="83.7" y="143.4">100</text>
<text x="229.4" y="143.1">GND</text>
<text x="237.5" y="139">R103</text>
<text x="237.6" y="141.1">100k</text>
<text x="261" y="141.1">220</text>
<text x="84.3" y="148.4">33</text>
<text x="84.3" y="145.9">33</text>
<text x="237.5" y="145.4">R108</text>
<text x="238.1" y="148.7">150</text>
<text x="246.9" y="149.6">D</text>
<text x="251.2" y="144.2" transform="rotate(-90 251.2 144.2)">G</text>
<text x="254.6" y="149.6">S</text>
<text x="260.3" y="145.4">R106</text>
<text x="32" y="152">GND</text>
<text x="237.5" y="153">R105</text>
<text x="245.8" y="151.7">Q8</text>
<text x="272" y="150.7">GND</text>
<text x="51.9" y="158.5">NC TPD4E05U06DQA</text>
<text x="61.3" y="156.3">U10</text>
<text x="72.3" y="158.5">NC</text>
<text x="51.2" y="163.6">D1+</text>
<text x="71.5" y="163.6">D2+</text>
<text x="51.2" y="168.7">D1-</text>
<text x="51.9" y="173.7">NC</text>
<text x="71.5" y="168.7">D2-</text>
<text x="72.3" y="173.7">NC</text>
<text x="63.2" y="178.6" transform="rotate(-90 63.2 178.6)">GND</text>
<text x="64.4" y="185.9" transform="rotate(-90 64.4 185.9)">GND</text>
</g>
<g font-size="1.8" fill="#a90000">
<text x="100.9" y="27.7">6</text>
<text x="154.2" y="27.7">1</text>
<text x="22.8" y="35.3">1</text>
<text x="22.8" y="32.8">2</text>
<text x="100.9" y="30.2">5</text>
<text x="100.9" y="32.8">4</text>
<text x="154.2" y="30.2">2</text>
<text x="154.2" y="32.8">3</text>
<text x="22.8" y="41.7">1</text>
<text x="22.8" y="39.1">2</text>
<text x="100.9" y="44.2">6</text>
<text x="100.9" y="46.7">5</text>
<text x="154.2" y="44.2">1</text>
<text x="154.2" y="46.7">2</text>
<text x="235.5" y="45.5">2</text>
<text x="243.1" y="42.9">1</text>
<text x="100.9" y="49.3">4</text>
<text x="154.2" y="49.3">3</text>
<text x="243.1" y="48">3</text>
<text x="22.8" y="65.8">2</text>
<text x="100.9" y="60.7">6</text>
<text x="100.9" y="63.2">5</text>
<text x="100.9" y="65.8">4</text>
<text x="154.2" y="60.7">1</text>
<text x="154.2" y="63.2">2</text>
<text x="154.2" y="65.8">3</text>
<text x="22.8" y="68.3">1 J22</text>
<text x="22.8" y="74.7">1 J23</text>
<text x="22.8" y="72.1">2</text>
<text x="100.9" y="77.2">6</text>
<text x="154.2" y="77.2">1</text>
<text x="100.9" y="79.8">5</text>
<text x="100.9" y="82.3">4</text>
<text x="154.2" y="79.8">2</text>
<text x="154.2" y="82.3">3</text>
<text x="22.8" y="93.7">2</text>
<text x="22.8" y="91.2">3</text>
<text x="22.8" y="100.1">4</text>
<text x="22.8" y="96.3">1</text>
<text x="22.8" y="107.7">1</text>
<text x="22.8" y="105.2">2</text>
<text x="22.8" y="102.6">3</text>
<text x="52" y="115">10</text>
<text x="73" y="115">7</text>
<text x="52.6" y="120.1">1</text>
<text x="52.6" y="125.2">2</text>
<text x="73" y="120.1">4</text>
<text x="73" y="125.2">5</text>
<text x="52.6" y="130.3">9</text>
<text x="65.5" y="131.5" transform="rotate(-90 65.5 131.5)">3</text>
<text x="73" y="130.3">6</text>
<text x="212.7" y="130.6">4</text>
<text x="205" y="135.6">1</text>
<text x="212.7" y="135.6">3</text>
<text x="21.5" y="143.3">5</text>
<text x="21.5" y="140.7">6</text>
<text x="212.7" y="140.7">2</text>
<text x="21.5" y="148.3">3</text>
<text x="21.5" y="145.8">4</text>
<text x="21.5" y="153.4">1</text>
<text x="21.5" y="150.9">2</text>
<text x="52" y="160.7">10</text>
<text x="73" y="160.7">7</text>
<text x="52.6" y="165.8">1</text>
<text x="73" y="165.8">4</text>
<text x="52.6" y="170.9">2</text>
<text x="73" y="170.9">5</text>
<text x="52.6" y="176">9</text>
<text x="65.5" y="177.2" transform="rotate(-90 65.5 177.2)">3</text>
<text x="73" y="176">6</text>
</g>
<g font-size="1.8" fill="#725600">
<text x="175.5" y="28.8">5V_SYS</text>
<text x="175.5" y="33.9">5V_SYS</text>
<text x="175.5" y="45.3">5V_SYS</text>
<text x="212" y="46.6">EXT_SWITCH</text>
<text x="259.3" y="44">3V3_SYS</text>
<text x="175.5" y="50.4">5V_SYS</text>
<text x="175.5" y="61.8">3V3_SYS</text>
<text x="175.5" y="66.9">3V3_SYS</text>
<text x="175.5" y="78.3">3V3_SYS</text>
<text x="175.5" y="83.4">3V3_SYS</text>
<text x="254.2" y="82.1">GND</text>
<text x="103.1" y="92.3">UART_TX_EXT</text>
<text x="103.1" y="94.8">UART_RX_EXT</text>
<text x="103.1" y="101.2">I2C2_SDA</text>
<text x="103.1" y="103.7">I2C2_SCL</text>
<text x="103.1" y="108.8">3V3_SYS</text>
<text x="268.2" y="115.2">LED_G</text>
<text x="268.2" y="129.1">LED_B</text>
<text x="101.8" y="141.8">SPI_CS_EXT</text>
<text x="218.6" y="141.8">5V_SYS</text>
<text x="268.2" y="143.1">LED_R</text>
<text x="101.8" y="144.4">SPI3_MISO</text>
<text x="101.8" y="146.9">SPI3_MOSI</text>
<text x="101.8" y="149.5">SPI3_SCK</text>
<text x="101.8" y="154.5">3V3_SYS</text>
</g>
</svg>
